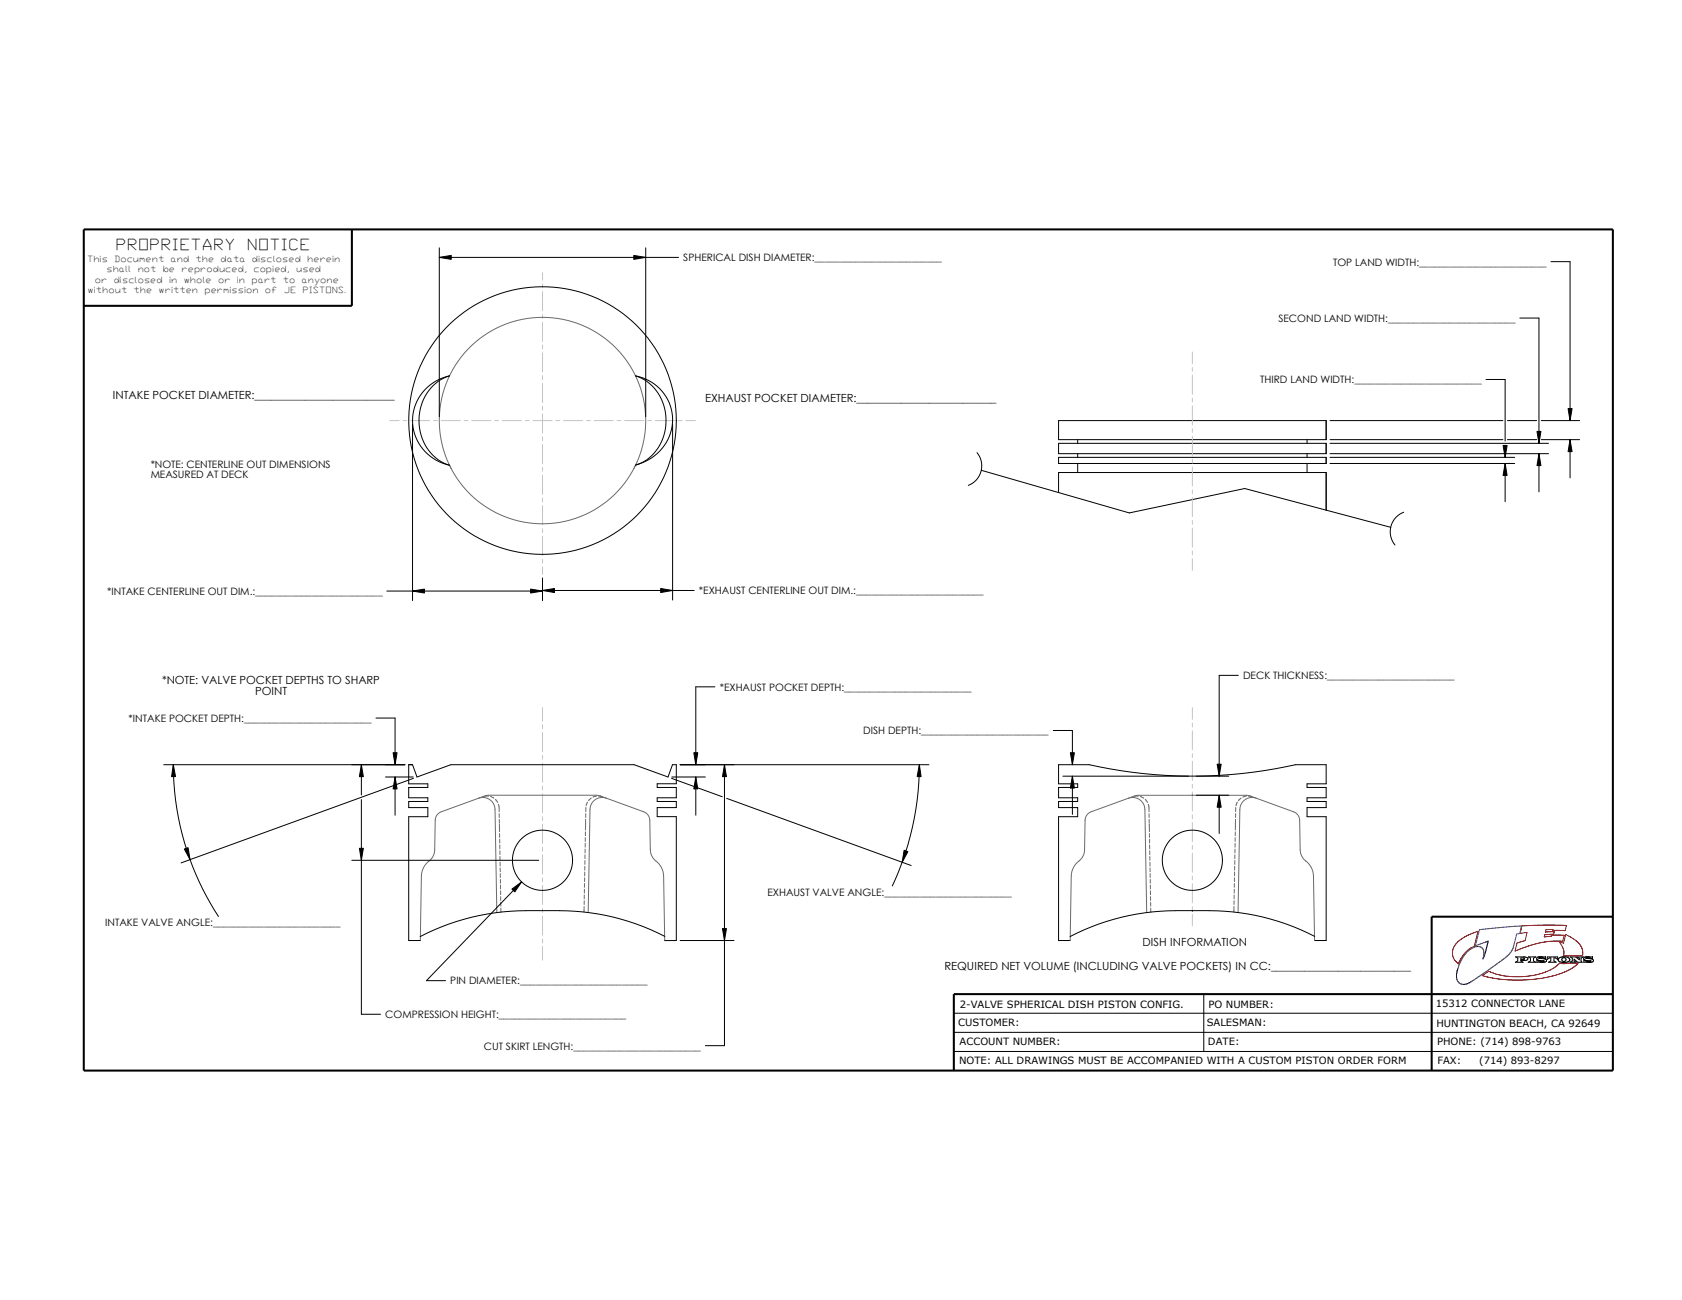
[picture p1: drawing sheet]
<svg xmlns="http://www.w3.org/2000/svg" width="559mm" height="432mm" viewBox="0 0 559 432" stroke-linecap="round" stroke-linejoin="round" font-family="sans-serif">
<g fill="none" stroke="#c4c4c4" stroke-width=".33">
<path d="M180.2 90.6v2.5M180.2 94.3v1.3M180.2 96.9v6.3M180.2 104.5v1.3M180.2 107v6.4M180.2 114.6v1.3M180.2 117.2v6.3M396.1 116.9v3.9M129.4 139.7h3.2M133.9 139.7h1.2M136.4 139.7h6.4M144 139.7h1.3"/>
<path d="M146.6 139.7h6.3M154.2 139.7h1.3M156.7 139.7h6.4M164.4 139.7h1.2M166.9 139.7h6.3M174.5 139.7h1.3M177.1 139.7h6.3M180.2 124.8v1.3M180.2 127.3v6.4M180.2 135v1.2M180.2 137.5v6.3M184.7 139.7h1.2"/>
<path d="M187.2 139.7h6.4M194.8 139.7h1.3M197.4 139.7h6.3M205 139.7h1.3M207.5 139.7h6.4M215.2 139.7h1.2M217.7 139.7h6.3M225.3 139.7h1.3M227.9 139.7h3.1M396.1 122.1v1.2M396.1 124.6v6.4M396.1 132.2v1.3"/>
<path d="M396.1 134.8v6.3M180.2 145.1v1.3M180.2 147.7v6.3M180.2 155.3v1.2M180.2 157.8v6.4M396.1 142.4v1.3M396.1 144.9v6.4M396.1 152.5v1.3M396.1 155.1v6.3M180.2 165.4v1.3M180.2 168v6.3M180.2 175.6v1.3"/>
<path d="M180.2 178.1v6.4M396.1 162.7v1.3M396.1 165.2v6.4M396.1 172.9v1.2M396.1 175.4v6.4M180.2 185.8v1.2M180.2 188.3v2.5M396.1 183v1.3M396.1 185.6v3.8M180.2 235v4.5M396.1 235v3.9M180.2 240.8v1.2"/>
<path d="M180.2 243.3v6.4M180.2 250.9v1.3M180.2 253.5v6.3M396.1 240.2v1.2M396.1 242.7v6.4M396.1 250.3v1.3M396.1 252.9v6.3M180.2 261.1v1.3M180.2 263.6v6.4M180.2 271.3v1.2M180.2 273.8v6.3M396.1 260.5v1.3"/>
<path d="M396.1 263v6.4M396.1 270.7v1.2M396.1 273.2v6.3M180.2 281.4v1.3M180.2 284v6.3M180.2 291.6v1.2M180.2 294.1v6.4M396.1 280.8v1.3M396.1 283.4v6.3M396.1 291v1.2M396.1 293.5v6.4M180.2 301.7v1.3"/>
<path d="M180.2 304.3v6.3M180.2 311.9v1.3M180.2 314.4v4.5M396.1 301.1v1.3M396.1 303.7v3.9"/>
</g>
<g fill="none" stroke="#000" stroke-width=".33">
<path d="M145.9 85.5l4-.7v1.3zM145.9 82.3v56.1M145.9 85.5h79.5M210.6 84.8l3.9 .7-3.9 .6zM214.5 82.3v56.1M515.3 86.9h6.3v52.8M504.9 105.6h6.4v41.7M141.3 129.3a15.8 15.8 0 0 1 8-4.5 15.8 15.8 0 0 0-9 21 14.3 14.3 0 0 0 9 8.7 15.1 15.1 0 0 1-8-25.2zM351.7 139.7h88.9v6.3h-88.9zM441.9 139.7h57.4M493.7 126h6.3v20.5M500.8 139.7h9.7"/>
<path d="M512 139.7h12.8M521 135.7h1.3l-.7 4zM137.1 141v58.5M211.2 154.4a15.1 15.1 0 0 0 11.6-10.8 15.1 15.1 0 0 0-4.4-15.2l-1.9-1.4-2-1.1-3.4-1.1a15.8 15.8 0 0 1 9 21 14.3 14.3 0 0 1-9 8.7M223.5 141v58.3M324.6 150.3a6.9 6.9 0 0 1-2.9 10.9M326 156.2l49.2 14.2 38.3-8.1 48.6 12.9M351.7 151.9h88.9v2h-88.9zM351.7 147.3h88.9v3.4h-88.9zM358 146v1.3M358 150.7v1.2M358 153.9v3.1"/>
<path d="M434.2 146v1.3M434.2 150.7v1.2M434.2 153.9v3.1M441.9 151.9h61.3M441.9 153.9h61.3M441.9 150.7h72.6M441.9 147.3h72.6M441.9 146h57.4M499.4 148h1.3l-.7 3.9zM500 153.9l.7 4h-1.3zM500 148v1.9M500 151.4v.5"/>
<path d="M500 153.9v12.7M500.8 146h9.7M510.6 143.3h1.3l-.6 4zM511.3 150.7l.6 3.9h-1.3zM511.3 150.7v12.7M512 146h12.8M521.6 146l.7 4h-1.3zM521.6 146v12.7M351.7 163.6v-6.6h88.9v12.4M466.3 170.1a6.9 6.9 0 0 0-2.9 10.9M128.5 196.3h51.7M137.1 196.3l3.9-.6v1.3z"/>
<path d="M176.3 195.7l3.9 .6-3.9 .7zM180.2 196.1l4-.6v1.3zM180.2 192v7.5M180.2 196.1h50.4M219.5 195.5l4 .6-4 .7zM124.9 238.5h6.4v15.5M237.5 228.1h-6.3v25.9M411.4 224.3h-6.4v33.5M54.4 254h80.1M57.6 254l.7 3.9-1.3 .1zM57.6 254a92.5 92.5 0 0 0 15 50.4M120.1 254l.6 4h-1.3z"/>
<path d="M120.1 254v10.1M128.1 258.1h9.2M130.6 250h1.3l-.6 4zM131.3 258.1l.6 3.9h-1.3zM131.3 258.1v1.9M137.3 258.5l-77.1 28.1M223.1 258.5l16.9 6.1M223.2 258.1h11.1M226 254h82.6M230.5 250h1.3l-.6 4zM231.2 258.1l.6 3.9h-1.3zM231.2 258.1v2.6"/>
<path d="M240.7 254l.6 4h-1.3zM240.7 254v93.3h-6.4M305.4 254l.6 4-1.3-.1zM305.4 254a94.3 94.3 0 0 1-9 40.3M349.9 242.6h6.4v11.4M353.1 257.8h41.8M355.6 250h1.3l-.6 4zM356.3 257.8l.6 4h-1.3zM356.3 257.8v12.7M397.4 257.8h10.8M404.4 253.8h1.3l-.7 4zM120.1 265.6v71.3h6.3"/>
<path d="M131.3 261.5v9.3M231.2 262.2v8.6M241.4 265.2l61.3 22.3M397.4 264.1h10.8M405 264.1l.7 4h-1.3zM405 264.1v12.7M61.2 282l1.3-.4 .6 3.9zM116.9 285.8h62.1M119.4 281.8h1.3l-.6 4zM170.1 295.3l3.2-2.4-2.3 3.3zM173.3 292.9l-31.6 32.8h6.3M300.4 282.4l1.2 .5-1.9 3.5z"/>
<path d="M139.6 312.4h-3.8v-41.1h6.3v-3.1h-6.3v-2h6.3v-1.2h-6.3v-3.4h6.3v-1.2h-6.3v-6.4h1.3l1.4 4.1 11.3-4.1h60.9l11.2 4.1 1.5-4.1h1.3v6.3h-6.4v1.3h6.4v3.4h-6.4v1.2h6.4v2h-6.4v3.1h6.4v41.1h-3.9M220.9 311a76.4 76.4 0 0 0-35.1-8.5 147 147 0 0 0-18.9 .4 76.8 76.8 0 0 0-27.3 8.2M226 312.4h17.9M240 308.4h1.3l-.6 4zM355.5 312.4h-3.8v-41.1h6.3v-3.1h-6.3v-2h6.3v-1.2h-6.3v-3.4h6.3v-1.2h-6.3v-6.4h10.1a156.6 156.6 0 0 0 68.6 0h10.2v6.4h-6.4v1.2h6.4v3.4h-6.4v1.2h6.4v2h-6.4v3.1h6.4v41.1h-3.9M396.1 302.6h.1M396.2 302.4l-.2 .2M436.8 311a76 76 0 0 0-35.1-8.5 143.6 143.6 0 0 0-18.9 .4 76.8 76.8 0 0 0-27.3 8.2M503.5 317.8l3.2 .1 .6 .2 .3 .4-.5 .5h-1.8l.7 .6h-2.6l.8-.4 .1-.9zM505.3 318.2h.9l.3 .2-.3 .3h-.9zM507.8 317.8h2.4l-.7 .5v.9l.7 .4h-2.5l.7-.4 .1-.9zM511.3 318.2l2 .3 .5 .6a2.32 2.32 0 0 1-2.7 .4l-.5 .2v-.9l.8 .5h1.6"/>
<path d="M511.3 318.2l.9-.1 1.3 .4v-.7l-.6 .1a1.87 1.87 0 0 0-2.4 .5 3 3 0 0 0 2.5 .8M511.3 318.2h.1M513 319.2v.1M514.1 317.8h3.4v.9l-.8-.5h-.4v1l.7 .4h-2.5l.7-.4v-1h-.4l-.8 .5zM517.9 318.2l1.3-.4a1.74 1.74 0 0 1 2.3 1.2 2.84 2.84 0 0 1-3.8-.1zM521.7 317.8h1.7l1.3 1v-.5l-.7-.5h2l-.7 .5-.1 .9 .4 .4h-1.4l-1.2-1-.1 .6 .8 .4h-2.1l.7-.4 .1-.9zM526.2 318.1l.8-.3h2.1v.7l-1.3-.4h-.9l.1 .2a2.9 2.9 0 0 1 2.4 .8 2.27 2.27 0 0 1-2.7 .4l-.5 .2v-.9l.5 .4a1.66 1.66 0 0 0 1.8 0l-.2-.1a2.11 2.11 0 0 1-2.2-.7zM316.9 336.6h218.9M399.9 330.2v19.1M316.9 349.3h218.9M316.9 342.9h218.9"/>
<circle cx="180.2" cy="139.7" r="44.5"/>
<circle cx="180.2" cy="285.7" r="10"/>
<circle cx="396.1" cy="285.7" r="10"/>
<circle cx="519.6" cy="318.7" r=".67"/>
</g>
<g fill="none" stroke="#6a6a6a" stroke-width=".33">
<path d="M149.3 154.5a34.3 34.3 0 0 0 30.9 19.5 34.3 34.3 0 0 0 30.9-19.5M149.9 155.6a34.3 34.3 0 0 1 30.3-50.2 34.3 34.3 0 0 1 30.4 50.2M159 265.1a4 4 0 0 1 5.5 3.8l.6 34.2M160.5 264.6h-.1M162.3 264.4l-1.2 .1M163 264.6l1.1 .5M164.6 265.5l.7 1M165.6 267.1l.2 2.5M165.8 270.3l.1 1.2M165.9 272.2v1.2M165.9 273.7l.1 2.5M166 276.9v1.2"/>
<path d="M166 278.8v1.2M194.5 278.2l-.1 1.3M194.5 276.3v1.3M194.6 272.2l-.1 3.5M194.6 270.3v1.2M194.6 268.3v1.3M195.2 266.4l-.5 1.2M196.4 265.1l-.9 .8M198.2 264.4l-1.2 .4M198.8 264.4l1.3 .2M201.5 265.1a4 4 0 0 0-5.5 3.8l-.6 34.2M374.9 265.1a4 4 0 0 1 5.5 3.8l.6 34.2"/>
<path d="M376.4 264.6h-.1M378.2 264.4l-1.2 .1M378.9 264.6l1.1 .5M380.5 265.5l.7 1M381.5 267.1l.2 2.5M381.7 270.3l.1 1.2M381.8 272.2v1.2M381.8 273.7l.1 2.5M381.9 276.9v1.2M381.9 278.8v1.2M396.1 264.1h.1M396.1 264.2h.1"/>
<path d="M396.2 264.1l-.2 .1M410.4 278.2l-.1 1.3M410.4 276.3v1.3M410.5 272.2l-.1 3.5M410.5 270.3v1.2M410.5 268.3v1.3M411.1 266.4l-.5 1.2M412.3 265.1l-.9 .8M414.1 264.4l-1.2 .4M414.7 264.4l1.3 .2M417.4 265.1a4 4 0 0 0-5.5 3.8l-.6 34.2M166 280.7l.1 1.2"/>
<path d="M166.1 282.6v1.2M166.1 284.5v1.3M166.1 286.4l.1 1.3M166.2 288.3v1.3M166.2 290.2v1.3M166.2 292.1l.1 1.3M166.3 294v1.3M166.3 295.9v1.3M166.3 297.8v1.3M166.4 299.7v1.3M194.1 299.2v1.2M194.1 297.3v1.2"/>
<path d="M194.2 295.4l-.1 1.2M194.2 293.5v1.2M194.2 291.6v1.2M194.3 289.6l-.1 1.3M194.3 287.7v1.3M194.3 285.8v1.3M194.4 283.9l-.1 1.3M194.4 282v1.3M194.4 280.1v1.3M381.9 280.7l.1 1.2M382 282.6v1.2M382 284.5v1.3"/>
<path d="M382 286.4l.1 1.3M382.1 288.3v1.3M382.1 290.2v1.3M382.1 292.1l.1 1.3M382.2 294v1.3M382.2 295.9v1.3M382.2 297.8v1.3M382.3 299.7v1.3M410 299.2v1.2M410 297.3v1.2M410.1 295.4l-.1 1.2M410.1 293.5v1.2"/>
<path d="M410.1 291.6v1.2M410.2 289.6l-.1 1.3M410.2 287.7v1.3M410.2 285.8v1.3M410.2 283.9v1.3M410.3 282v1.3M410.3 280.1v1.3M139.6 312.4l.4-21.4a7.3 7.3 0 0 1 3.3-5.7l.8-1.5 .3-1.1 .2-10.2a3.1 3.1 0 0 1 2-2.9l14.6-5.3 1.2-.2 36 .1 15.5 5.4a3.1 3.1 0 0 1 2 2.9l.1 9.7a6.1 6.1 0 0 0 3 4.8l1.1 1.9 .4 2.1 .3 21.4M166.4 301.6v1.3M166.4 302.9h.1M194.1 301.1l-.1 1.8M355.5 312.4l.4-21.4a7.3 7.3 0 0 1 3.3-5.7l.8-1.5 .3-1.1 .2-10.2a3.1 3.1 0 0 1 2-2.9l15.5-5.4h36.3l15.5 5.4a3.1 3.1 0 0 1 2 2.9l.1 9.7a6.1 6.1 0 0 0 3 4.8l1.1 1.9 .4 2.1 .3 21.4"/>
<path d="M382.3 301.6v1.3M382.3 302.9h.1M410 301.1l-.1 1.8"/>
</g>
<path d="M27.8 76.2h508v279.4h-508zM116.9 76.2v25.4h-89.1M535.8 304.5h-60.2v51.1M535.8 330.2h-218.9v25.4" fill="none" stroke="#000" stroke-width=".68" stroke-linecap="butt"/>
<path d="M484.3 312.9l2.9-2 3.8-1.5-1.2 4.9-1 .4a10.9 10.9 0 0 0-4.3 5.5 4.5 4.5 0 0 1-.2-7.3zM505.6 307.6l7.1-.3 7.7 .1-.4 1.7-4.2-.1 .1-.3-2.3 .1-.2 .8 3-.2-.3 .9-2.9 .2-.1 .5-.1 .2 2.3-.2 .1-.4h.3l4 .1-.5 2-3.6-.1-3.9 .6-3.2 .8-5.2 1.9 .7-2.7 2.7-.8 .6-2.7-2.2 .3zM520.2 310.4l1.2 .6a6.5 6.5 0 0 1 4.4 6.1l-.1 .3-1.8 .2-2.7-.2-.1 .3-1.6-.4-.1-1.9-1.2-2.4 1.3 .2zM492.5 324.1l2.1-1.5 2.5 1 3 .6 3.2 .2 4.2-.1 5.2-1.1 4-2a2.94 2.94 0 0 1 3.3-1.1l1.1-.2 2.6 .1 .2-.2 .4 .2-2.6 1.9-3.2 1.5-4.3 1.2-3.5 .5-4.2 .4h-5.2l-5-.5z" fill="none" stroke="#f00" stroke-width=".33"/>
<g fill="none" stroke="#0000e1" stroke-width=".33">
<path d="M492.7 318.5a2.87 2.87 0 0 0-1.1-4h-1.3a7.7 7.7 0 0 0-4.7 4.2l-1.4 3.3M492.7 318.5h.1M494.2 313.6l-1 3.7-.5 1.2M494.2 313.6l-.8 2.9M494.4 312.6l-4.2 1.5 1.3-5.3 14-1.2-.6 2.4-1 .3-1.1 4.3M494.4 312.6l-.9 .4M494.4 312.6l-.2 1M502.8 314.6l-1.3 2.2-2.1 1.9-10.1 7-2.5 1.2a2.63 2.63 0 0 1-2.9-3.5l.1-.6M502.8 314.6h.1M484 323.2l-.1 .1M484 322.7v.1M484.1 322.4l-.1 .3"/>
<path d="M484.1 322.3v.1M484.2 322v.1M484.2 322l-.1 .3M488.6 326.2h-.1"/>
</g>
<g fill="#000">
<path d="M145.9 85.5l4-.7v1.3zM210.6 84.8l3.9 .7-3.9 .6zM521 135.7h1.3l-.7 4zM499.4 148h1.3l-.7 3.9zM500 153.9l.7 4h-1.3zM510.6 143.3h1.3l-.6 4zM511.3 150.7l.6 3.9h-1.3zM521.6 146l.7 4h-1.3zM137.1 196.3l3.9-.6v1.3zM176.3 195.7l3.9 .6-3.9 .7zM180.2 196.1l4-.6v1.3zM219.5 195.5l4 .6-4 .7z"/>
<path d="M57.6 254l.7 3.9-1.3 .1zM120.1 254l.6 4h-1.3zM131.3 258.1l.6 3.9h-1.3zM130.6 250h1.3l-.6 4zM231.2 258.1l.6 3.9h-1.3zM230.5 250h1.3l-.6 4zM240.7 254l.6 4h-1.3zM305.4 254l.6 4-1.3-.1zM356.3 257.8l.6 4h-1.3zM355.6 250h1.3l-.6 4zM404.4 253.8h1.3l-.7 4zM405 264.1l.7 4h-1.3z"/>
<path d="M61.2 282l1.3-.4 .6 3.9zM119.4 281.8h1.3l-.6 4zM170.1 295.3l3.2-2.4-2.3 3.3zM300.4 282.4l1.2 .5-1.9 3.5zM240 308.4h1.3l-.6 4z"/>
</g>
<g font-size="5">
<text x="38.9" y="83.2">PROPRIETARY</text>
<text x="82.6" y="83.2">NOTICE</text>
</g>
<g font-size="3.7">
<text x="37.5" y="132.5">INTAKE POCKET DIAMETER:_________________________</text>
<text x="234.3" y="133.6">EXHAUST POCKET DIAMETER:_________________________</text>
<text x="53.9" y="227.2">*NOTE: VALVE POCKET DEPTHS TO SHARP</text>
<text x="84.7" y="230.8">POINT</text>
<text x="379.6" y="314.3">DISH INFORMATION</text>
<text x="313.8" y="322.3">REQUIRED NET VOLUME (INCLUDING VALVE POCKETS) IN CC:_________________________</text>
</g>
<g font-size="3.4">
<text x="227" y="86.8">SPHERICAL DISH DIAMETER:_________________________</text>
<text x="442.9" y="88.2">TOP LAND WIDTH:_________________________</text>
<text x="424.7" y="106.9">SECOND LAND WIDTH:_________________________</text>
<text x="418.7" y="127.3">THIRD LAND WIDTH:_________________________</text>
<text x="50.1" y="155.6">*NOTE: CENTERLINE OUT DIMENSIONS</text>
<text x="50.1" y="158.8">MEASURED AT DECK</text>
<text x="35.6" y="197.6">*INTAKE CENTERLINE OUT DIM.:_________________________</text>
<text x="232.2" y="197.4">*EXHAUST CENTERLINE OUT DIM.:_________________________</text>
<text x="413" y="225.6">DECK THICKNESS:_________________________</text>
<text x="239.1" y="229.4">*EXHAUST POCKET DEPTH:_________________________</text>
<text x="42.7" y="239.8">*INTAKE POCKET DEPTH:_________________________</text>
<text x="286.8" y="243.9">DISH DEPTH:_________________________</text>
<text x="255" y="297.6">EXHAUST VALVE ANGLE:_________________________</text>
<text x="34.9" y="307.7">INTAKE VALVE ANGLE:_________________________</text>
<text x="149.6" y="327">PIN DIAMETER:_________________________</text>
<text x="128" y="338.2">COMPRESSION HEIGHT:_________________________</text>
<text x="160.7" y="348.6">CUT SKIRT LENGTH:_________________________</text>
</g>
<g font-size="3.3">
<text x="318.9" y="334.8">2-VALVE SPHERICAL DISH PISTON CONFIG.</text>
<text x="401.4" y="334.8">PO NUMBER:</text>
<text x="477" y="334.6">15312 CONNECTOR LANE</text>
<text x="318.3" y="340.8">CUSTOMER:</text>
<text x="400.9" y="340.8">SALESMAN:</text>
<text x="477.2" y="341">HUNTINGTON BEACH, CA 92649</text>
<text x="318.8" y="347.2">ACCOUNT NUMBER:</text>
<text x="401.3" y="347.2">DATE:</text>
<text x="477.4" y="347.2">PHONE: (714) 898-9763</text>
<text x="318.6" y="353.4">NOTE: ALL DRAWINGS MUST BE ACCOMPANIED WITH A CUSTOM PISTON ORDER FORM</text>
<text x="477.5" y="353.4">FAX:</text>
<text x="491.4" y="353.4">(714) 893-8297</text>
</g>
<g font-size="2.8">
<text x="29.3" y="87">This</text>
<text x="38.3" y="87">Document</text>
<text x="57" y="87">and</text>
<text x="65.3" y="87">the</text>
<text x="73.6" y="87">data</text>
<text x="84" y="87">disclosed</text>
<text x="102.4" y="87">herein</text>
<text x="31.9" y="93.9">or</text>
<text x="35.7" y="90.4">shall</text>
<text x="38.1" y="93.9">disclosed</text>
<text x="46.1" y="90.4">not</text>
<text x="54.4" y="90.4">be</text>
<text x="56.5" y="93.9">in</text>
<text x="60.6" y="90.4">reproduced,</text>
<text x="61.4" y="93.9">whole</text>
<text x="72.8" y="93.9">or</text>
<text x="79" y="93.9">in</text>
<text x="83.9" y="93.9">part</text>
<text x="84.6" y="90.4">copied,</text>
<text x="94.3" y="93.9">to</text>
<text x="98.8" y="90.4">used</text>
<text x="100.5" y="93.9">anyone</text>
<text x="29.4" y="97.3">without</text>
<text x="44.7" y="97.3">the</text>
<text x="53" y="97.3">written</text>
<text x="68.3" y="97.3">permission</text>
<text x="88.4" y="97.3">of</text>
<text x="94.6" y="97.3">JE</text>
<text x="100.8" y="97.3">PISTONS.</text>
</g>
</svg>
